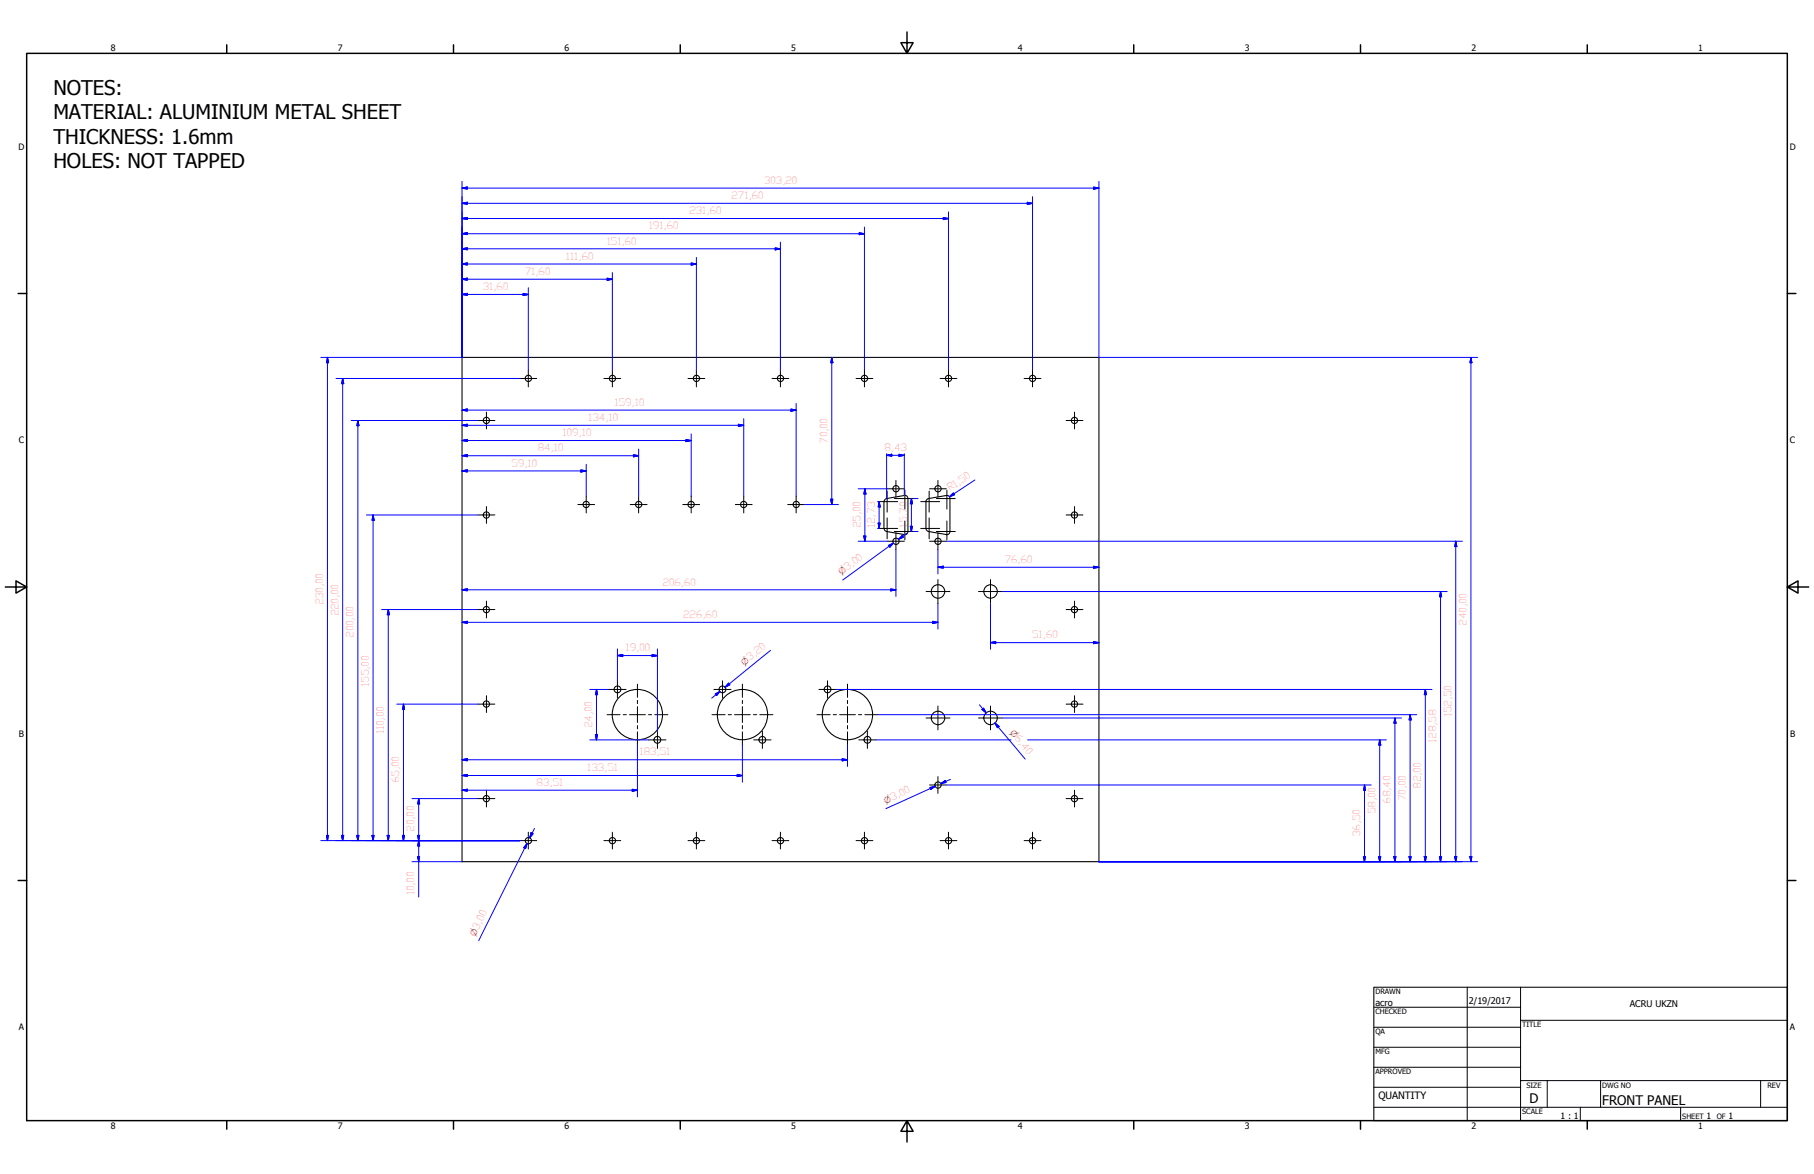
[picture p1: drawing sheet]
<svg xmlns="http://www.w3.org/2000/svg" width="864mm" height="559mm" viewBox="0 0 864 559" stroke-linecap="round" stroke-linejoin="round" font-family="sans-serif">
<!-- layer: Visible (ISO) -->
<g fill="none" stroke="#000" stroke-width=".51">
<path d="M220 170h303v240h-303zM422 237l-1 2v13M430 236h1l1 1v16v1h-2M431 236l-9 1M442 237l-1 2v13M450 236h1l1 1v16v1h-2M451 236l-9 1M421 251l1 2M422 253l9 1M441 251l1 2 9 1"/>
<circle cx="252" cy="180" r="1.5"/>
<circle cx="292" cy="180" r="1.5"/>
<circle cx="332" cy="180" r="1.5"/>
<circle cx="372" cy="180" r="1.5"/>
<circle cx="412" cy="180" r="1.5"/>
<circle cx="452" cy="180" r="1.5"/>
<circle cx="492" cy="180" r="1.5"/>
<circle cx="232" cy="200" r="1.5"/>
<circle cx="512" cy="200" r="1.5"/>
<circle cx="427" cy="233" r="1.5"/>
<circle cx="447" cy="233" r="1.5"/>
<circle cx="232" cy="245" r="1.5"/>
<circle cx="279" cy="240" r="1.5"/>
<circle cx="304" cy="240" r="1.5"/>
<circle cx="329" cy="240" r="1.5"/>
<circle cx="354" cy="240" r="1.5"/>
<circle cx="379" cy="240" r="1.5"/>
<circle cx="427" cy="258" r="1.5"/>
<circle cx="447" cy="258" r="1.5"/>
<circle cx="512" cy="245" r="1.5"/>
<circle cx="232" cy="290" r="1.5"/>
<circle cx="447" cy="282" r="3"/>
<circle cx="472" cy="282" r="3"/>
<circle cx="512" cy="290" r="1.5"/>
<circle cx="232" cy="335" r="1.5"/>
<circle cx="294" cy="328" r="1.6"/>
<circle cx="344" cy="328" r="1.6"/>
<circle cx="394" cy="328" r="1.6"/>
<circle cx="512" cy="335" r="1.5"/>
<circle cx="303" cy="340" r="12"/>
<circle cx="313" cy="352" r="1.6"/>
<circle cx="353" cy="340" r="12"/>
<circle cx="363" cy="352" r="1.6"/>
<circle cx="403" cy="340" r="12"/>
<circle cx="413" cy="352" r="1.6"/>
<circle cx="447" cy="342" r="3"/>
<circle cx="472" cy="342" r="3"/>
<circle cx="447" cy="374" r="1.5"/>
<circle cx="232" cy="380" r="1.5"/>
<circle cx="512" cy="380" r="1.5"/>
<circle cx="252" cy="400" r="1.5"/>
<circle cx="292" cy="400" r="1.5"/>
<circle cx="332" cy="400" r="1.5"/>
<circle cx="372" cy="400" r="1.5"/>
<circle cx="412" cy="400" r="1.5"/>
<circle cx="452" cy="400" r="1.5"/>
<circle cx="492" cy="400" r="1.5"/>
</g>
<!-- layer: Border (ANSI) -->
<g fill="none" stroke="#000" stroke-width=".7">
<path d="M432 15v10l-3-5h6l-3 5M13 25h838v508h-838zM108 21v4M216 21v4M324 21v4M540 21v4M648 21v4M756 21v4M9 140h4M851 140h4M3 279h10l-5-3v6l5-3M851 279l5 3v-6l-5 3h10"/>
<path d="M9 419h4M851 419h4M108 533v4M216 533v4M324 533v4M432 533l3 5h-6l3-5v11M540 533v4M648 533v4M756 533v4"/>
</g>
<!-- layer: Title (ANSI) -->
<g fill="none" stroke="#000" stroke-width=".48">
<path d="M654 479h70M698 470v63M724 470v63M654 489h70M654 498h70M724 486h127M654 508h70M654 518h70M724 514h127M737 514v13M762 514v13M838 514v13"/>
<path d="M654 527h197M752 527v6M800 527v6"/>
</g>
<path d="M654 470h197v63h-197z" fill="none" stroke="#000" stroke-width=".51"/>
<!-- layer: Center Mark (ISO) -->
<g fill="none" stroke="#000" stroke-width=".48">
<path d="M252 176v8M292 176v8M332 176v8M372 176v8M412 176v8M452 176v8M492 176v8M232 196v8M248 180h8M288 180h8M328 180h8M368 180h8"/>
<path d="M408 180h8M448 180h8M488 180h8M512 196v8M228 200h8M508 200h8M279 236v8M304 236v8M329 236v8M354 236v8M379 236v8M418 239h9"/>
<path d="M422 234v10M423 233h8M426 237h9M427 229v8M431 233v9M438 239h9M442 234v10M443 233h8M446 237h9M447 229v8M451 233v9M228 245h8"/>
<path d="M232 241v8M275 240h8M300 240h8M325 240h8M350 240h8M375 240h8M418 252h9M422 247v9M423 258h8M426 253h9M427 254v8M431 248v9"/>
<path d="M438 252h9M442 247v9M443 258h8M446 253h9M447 254v8M451 248v9M508 245h8M512 241v8M447 276v11M472 276v11M228 290h8M232 286v8"/>
<path d="M441 282h11M466 282h11M508 290h8M512 286v8M228 335h8M232 331v8M290 328h8M294 324v8M303 326v6M303 333v2M303 336v8M340 328h8"/>
<path d="M344 324v8M353 326v6M353 333v2M353 336v8M390 328h8M394 324v8M403 326v6M403 333v2M403 336v8M447 336v11M472 336v11M508 335h8"/>
<path d="M512 331v8M289 340h6M297 340h1M300 340h7M303 345v2M303 348v7M309 340h1M309 352h8M312 340h6M313 348v8M339 340h6M347 340h1"/>
<path d="M350 340h7M353 345v2M353 348v7M359 340h1M359 352h8M362 340h6M363 348v8M389 340h6M397 340h1M400 340h7M403 345v2M403 348v7"/>
<path d="M409 340h1M409 352h8M412 340h6M413 348v8M441 342h11M466 342h11M232 376v8M443 374h8M447 370v8M512 376v8M228 380h8M252 396v8"/>
<path d="M292 396v8M332 396v8M372 396v8M412 396v8M452 396v8M492 396v8M508 380h8M248 400h8M288 400h8M328 400h8M368 400h8M408 400h8"/>
<path d="M448 400h8M488 400h8"/>
</g>
<!-- layer: Dimension (ISO) -->
<g fill="none" stroke="#00f" stroke-width=".48">
<path d="M220 97l2-1v1zM220 90l2-1v1zM220 86v84h-67M220 97h272M220 90h303M489 96l3 1h-3zM492 94v82M521 89l2 1h-2zM523 86v84h180M220 118h2v1zM220 111h2v1zM220 104h2v1z"/>
<path d="M220 118h152M220 111h192M220 104h232M369 118h3l-3 1zM372 115v61M409 111h3l-3 1zM412 108v68M449 104h3l-3 1zM452 101v75M220 133l2-1v1zM220 126l2-1v1zM220 133h72"/>
<path d="M220 126h112M249 140h3l-3 1zM252 137v39M289 132l3 1h-3zM292 130v46M329 125l3 1h-3zM332 122v54M220 140h2v1zM220 140h32M156 170v3h-1zM156 170v230M396 170v3h-1z"/>
<path d="M396 170v70M700 170l1 3h-1zM700 170v240M160 180h88M163 180l1 3h-1zM163 180v220M220 195h2v1zM220 195h159M354 199v37M377 195h2l-2 1zM379 192v44M167 200h61"/>
<path d="M170 200l1 3h-1zM170 200v200M220 217l2-1v1zM220 210l2-1v1zM220 202h2v1zM220 217h84M220 210h109M220 202h134M302 216l2 1h-2zM304 214v22M327 209l2 1h-2zM329 207v29"/>
<path d="M352 202h2l-2 1zM422 217l3-1v1zM422 217h9M422 216v21M428 216l3 1h-3zM431 216v20M220 224h2v1zM220 224h59M277 224h2l-2 1zM279 221v15M395 238h1v2zM409 233h14"/>
<path d="M412 233v2h-1zM412 233v25M418 239h.1M419 239v2h-1zM419 239v13M434 237v3h-1zM434 237v16M435 237h2M452 236l2-1v1zM464 228l-12 8M174 245h54M178 245v3h-1z"/>
<path d="M178 245v155M383 240h16M409 258h14M411 255h1v3zM418 252h.1M418 249h1v3zM423 260l2-1-1 1zM423 260l2-1-24 17M430 255v1l-2 1zM432 254l-4 3M433 251h1v2zM435 253h2"/>
<path d="M451 258h245M693 258l1 2h-1zM693 258v152M427 262v22M447 270l2-1v1zM447 262v11M447 270h76M521 269l2 1h-2zM182 290h46M185 290v3h-1zM185 290v110M220 296h2v1z"/>
<path d="M220 281l2-1v1zM220 296h227M220 281h207M424 280l3 1h-3zM444 296h3l-3 1zM447 287v12M472 287v22M477 282h212M686 282v2h-1zM686 282v128M294 312h2v1zM294 312h19"/>
<path d="M294 309v15M310 312h3l-3 1zM313 309v39M367 310l-22 17 2-1M472 306l2-1v1zM472 306h51M521 305l2 1h-2zM189 335h39M192 335l1 3h-1zM192 335v65M281 328h9M284 328v3h-1z"/>
<path d="M284 328v24M340 330l3-1-2 2zM343 329l-4 3M347 325v1l-2 1zM398 328h284M466 335l4 4M467 338l1-1 2 2zM679 328v3h-1zM679 328v82M281 352h22M283 350h1v2zM303 355v24"/>
<path d="M304 352h5M353 355v17M403 355v10M417 352h64M418 340h53M472 340h202M474 344l2 2h-1zM475 346l-1-2 14 17M477 342h190M489 352h171M657 352v3h-1zM657 352v58"/>
<path d="M664 342l1 2h-1zM664 342v68M671 340l1 3h-1zM671 340v70M220 376h2v1zM220 369h2v1zM220 362l2-1v1zM220 376h83M220 369h133M220 362h183M301 376h2l-2 1zM351 369h2l-2 1z"/>
<path d="M401 361l2 1h-2zM443 375l2-1-2 2zM443 375l2-1-23 11M448 373l2-1zM451 374h202M453 371l-5 2M650 374v2h-1zM650 374v36M155 398h1v2zM163 398h1l-1 2zM170 398h1l-1 2zM177 398h1v2z"/>
<path d="M184 398h1v2zM192 398h1l-1 2zM196 380h32M199 398h1l-1 2zM199 380l1 3h-1zM199 380v47M253 396l1 1-2 2zM254 394l-2 5M153 400h95M196 410h24M199 408h1l-1 2zM199 400l1 3h-1z"/>
<path d="M250 404l1-2-23 46M251 402l-1 2-1-1zM523 410h180M649 408h1v2zM656 408h1v2zM664 408h1l-1 2zM671 408h1l-1 2zM678 408h1v2zM685 408h1v2zM693 408h1l-1 2zM700 408h1l-1 2z"/>
</g>
<g fill="#00f" stroke="#00f" stroke-width=".48">
<path d="M199 400l1 3z"/>
<path d="M199 400l1 3h-1z"/>
<path d="M199 408v2z"/>
<path d="M199 408h1l-1 2z"/>
<path d="M199 398v2z"/>
<path d="M199 398h1l-1 2z"/>
<path d="M199 380l1 3z"/>
<path d="M199 380l1 3h-1z"/>
<path d="M192 398v2z"/>
<path d="M192 398h1l-1 2z"/>
<path d="M192 335l1 3z"/>
<path d="M192 335l1 3h-1z"/>
<path d="M184 398l1 2z"/>
<path d="M184 398h1v2z"/>
<path d="M185 290v3z"/>
<path d="M185 290v3h-1z"/>
<path d="M177 398l1 2z"/>
<path d="M177 398h1v2z"/>
<path d="M178 245v3z"/>
<path d="M178 245v3h-1z"/>
<path d="M170 398v2z"/>
<path d="M170 398h1l-1 2z"/>
<path d="M170 200l1 3z"/>
<path d="M170 200l1 3h-1z"/>
<path d="M163 398v2z"/>
<path d="M163 398h1l-1 2z"/>
<path d="M163 180l1 3z"/>
<path d="M163 180l1 3h-1z"/>
<path d="M155 398l1 2z"/>
<path d="M155 398h1v2z"/>
<path d="M156 170v3z"/>
<path d="M156 170v3h-1z"/>
<path d="M220 140h2z"/>
<path d="M220 140h2v1z"/>
<path d="M249 141l3-1z"/>
<path d="M249 140h3l-3 1z"/>
<path d="M220 133l2-1z"/>
<path d="M220 133l2-1v1z"/>
<path d="M289 133h3z"/>
<path d="M289 132l3 1h-3z"/>
<path d="M220 126l2-1z"/>
<path d="M220 126l2-1v1z"/>
<path d="M329 126h3z"/>
<path d="M329 125l3 1h-3z"/>
<path d="M220 118h2z"/>
<path d="M220 118h2v1z"/>
<path d="M369 119l3-1z"/>
<path d="M369 118h3l-3 1z"/>
<path d="M220 111h2z"/>
<path d="M220 111h2v1z"/>
<path d="M409 112l3-1z"/>
<path d="M409 111h3l-3 1z"/>
<path d="M220 104h2z"/>
<path d="M220 104h2v1z"/>
<path d="M449 105l3-1z"/>
<path d="M449 104h3l-3 1z"/>
<path d="M220 97l2-1z"/>
<path d="M220 97l2-1v1z"/>
<path d="M489 97h3z"/>
<path d="M489 96l3 1h-3z"/>
<path d="M220 90l2-1z"/>
<path d="M220 90l2-1v1z"/>
<path d="M521 90h2z"/>
<path d="M521 89l2 1h-2z"/>
<path d="M220 224h2z"/>
<path d="M220 224h2v1z"/>
<path d="M277 225l2-1z"/>
<path d="M277 224h2l-2 1z"/>
<path d="M220 217l2-1z"/>
<path d="M220 217l2-1v1z"/>
<path d="M302 217h2z"/>
<path d="M302 216l2 1h-2z"/>
<path d="M220 210l2-1z"/>
<path d="M220 210l2-1v1z"/>
<path d="M327 210h2z"/>
<path d="M327 209l2 1h-2z"/>
<path d="M220 202h2z"/>
<path d="M220 202h2v1z"/>
<path d="M352 203l2-1z"/>
<path d="M352 202h2l-2 1z"/>
<path d="M220 195h2z"/>
<path d="M220 195h2v1z"/>
<path d="M377 196l2-1z"/>
<path d="M377 195h2l-2 1z"/>
<path d="M283 350l1 2z"/>
<path d="M283 350h1v2z"/>
<path d="M284 328v3z"/>
<path d="M284 328v3h-1z"/>
<path d="M310 313l3-1z"/>
<path d="M310 312h3l-3 1z"/>
<path d="M294 312h2z"/>
<path d="M294 312h2v1z"/>
<path d="M443 376l2-2z"/>
<path d="M443 375l2-1-2 2z"/>
<path d="M448 373l2-1z"/>
<path d="M474 344l2 2z"/>
<path d="M474 344l2 2h-1z"/>
<path d="M467 338l3 1z"/>
<path d="M467 338l1-1 2 2z"/>
<path d="M425 259l-1 1z"/>
<path d="M423 260l2-1-1 1z"/>
<path d="M430 255l-2 2z"/>
<path d="M430 255v1l-2 1z"/>
<path d="M452 236l2-1z"/>
<path d="M452 236l2-1v1z"/>
<path d="M411 255l1 3z"/>
<path d="M411 255h1v3z"/>
<path d="M412 233v2z"/>
<path d="M412 233v2h-1z"/>
<path d="M434 237v3z"/>
<path d="M434 237v3h-1z"/>
<path d="M433 251l1 2z"/>
<path d="M433 251h1v2z"/>
<path d="M418 249l1 3z"/>
<path d="M418 249h1v3z"/>
<path d="M419 239v2z"/>
<path d="M419 239v2h-1z"/>
<path d="M649 408l1 2z"/>
<path d="M649 408h1v2z"/>
<path d="M650 374v2z"/>
<path d="M650 374v2h-1z"/>
<path d="M656 408l1 2z"/>
<path d="M656 408h1v2z"/>
<path d="M657 352v3z"/>
<path d="M657 352v3h-1z"/>
<path d="M664 408v2z"/>
<path d="M664 408h1l-1 2z"/>
<path d="M664 342l1 2z"/>
<path d="M664 342l1 2h-1z"/>
<path d="M671 408v2z"/>
<path d="M671 408h1l-1 2z"/>
<path d="M671 340l1 3z"/>
<path d="M671 340l1 3h-1z"/>
<path d="M678 408l1 2z"/>
<path d="M678 408h1v2z"/>
<path d="M679 328v3z"/>
<path d="M679 328v3h-1z"/>
<path d="M685 408l1 2z"/>
<path d="M685 408h1v2z"/>
<path d="M686 282v2z"/>
<path d="M686 282v2h-1z"/>
<path d="M693 408v2z"/>
<path d="M693 408h1l-1 2z"/>
<path d="M693 258l1 2z"/>
<path d="M693 258l1 2h-1z"/>
<path d="M700 408v2z"/>
<path d="M700 408h1l-1 2z"/>
<path d="M700 170l1 3z"/>
<path d="M700 170l1 3h-1z"/>
<path d="M220 376h2z"/>
<path d="M220 376h2v1z"/>
<path d="M301 377l2-1z"/>
<path d="M301 376h2l-2 1z"/>
<path d="M220 369h2z"/>
<path d="M220 369h2v1z"/>
<path d="M351 370l2-1z"/>
<path d="M351 369h2l-2 1z"/>
<path d="M220 362l2-1z"/>
<path d="M220 362l2-1v1z"/>
<path d="M401 362h2z"/>
<path d="M401 361l2 1h-2z"/>
<path d="M396 170v3z"/>
<path d="M396 170v3h-1z"/>
<path d="M395 238l1 2z"/>
<path d="M395 238h1v2z"/>
<path d="M220 296h2z"/>
<path d="M220 296h2v1z"/>
<path d="M444 297l3-1z"/>
<path d="M444 296h3l-3 1z"/>
<path d="M521 306h2z"/>
<path d="M521 305l2 1h-2z"/>
<path d="M472 306l2-1z"/>
<path d="M472 306l2-1v1z"/>
<path d="M220 281l2-1z"/>
<path d="M220 281l2-1v1z"/>
<path d="M424 281h3z"/>
<path d="M424 280l3 1h-3z"/>
<path d="M521 270h2z"/>
<path d="M521 269l2 1h-2z"/>
<path d="M447 270l2-1z"/>
<path d="M447 270l2-1v1z"/>
<path d="M422 217l3-1z"/>
<path d="M422 217l3-1v1z"/>
<path d="M428 217h3z"/>
<path d="M428 216l3 1h-3z"/>
<path d="M251 402l-1 2z"/>
<path d="M251 402l-1 2-1-1z"/>
<path d="M253 396l-1 3z"/>
<path d="M253 396l1 1-2 2z"/>
<path d="M347 325l-2 2z"/>
<path d="M347 325v1l-2 1z"/>
<path d="M343 329l-2 2z"/>
<path d="M340 330l3-1-2 2z"/>
</g>
<g font-size="9.7">
<text x="25" y="45">NOTES:</text>
<text x="25" y="57">MATERIAL: ALUMINIUM METAL SHEET</text>
<text x="25" y="68">THICKNESS: 1.6mm</text>
<text x="25" y="80">HOLES: NOT TAPPED</text>
</g>
<g font-size="6.3">
<text x="728" y="525">D</text>
<text x="763" y="526">FRONT PANEL</text>
</g>
<g font-size="4.8" fill="#ff0d0d">
<text x="364" y="88">303,20</text>
<text x="348" y="95">271,60</text>
<text x="328" y="102">231,60</text>
<text x="309" y="109">191,60</text>
<text x="289" y="116">151,60</text>
<text x="269" y="124">111,60</text>
<text x="250" y="131">71,60</text>
<text x="230" y="138">31,60</text>
<text x="292" y="193">159,10</text>
<text x="280" y="200">134,10</text>
<text x="268" y="208">109,10</text>
<text x="256" y="215">84,10</text>
<text x="394" y="211" transform="rotate(-90 394 211)">70,00</text>
<text x="421" y="215">8,43</text>
<text x="243" y="222">59,10</text>
<text x="452" y="234" transform="rotate(-33 452 234)">R1,50</text>
<text x="410" y="251" transform="rotate(-90 410 251)">25,00</text>
<text x="416" y="251" transform="rotate(-90 416 251)">12,73</text>
<text x="432" y="251" transform="rotate(-90 432 251)">15,70</text>
<text x="478" y="268">76,60</text>
<text x="403" y="272" transform="rotate(-36 403 272)">3,00</text>
<text x="315" y="279">206,60</text>
<text x="154" y="288" transform="rotate(-90 154 288)">230,00</text>
<text x="161" y="293" transform="rotate(-90 161 293)">220,00</text>
<text x="325" y="294">226,60</text>
<text x="698" y="298" transform="rotate(-90 698 298)">240,00</text>
<text x="168" y="304" transform="rotate(-90 168 304)">200,00</text>
<text x="491" y="304">51,60</text>
<text x="298" y="310">19,00</text>
<text x="357" y="315" transform="rotate(-39 357 315)">3,20</text>
<text x="176" y="327" transform="rotate(-90 176 327)">155,00</text>
<text x="691" y="342" transform="rotate(-90 691 342)">152,50</text>
<text x="282" y="347" transform="rotate(-90 282 347)">24,00</text>
<text x="183" y="350" transform="rotate(-90 183 350)">110,00</text>
<text x="483" y="351" transform="rotate(50 483 351)">6,40</text>
<text x="684" y="354" transform="rotate(-90 684 354)">128,58</text>
<text x="304" y="360">183,51</text>
<text x="279" y="367">133,51</text>
<text x="190" y="373" transform="rotate(-90 190 373)">65,00</text>
<text x="255" y="374">83,51</text>
<text x="676" y="375" transform="rotate(-90 676 375)">82,00</text>
<text x="425" y="381" transform="rotate(-24 425 381)">3,00</text>
<text x="662" y="383" transform="rotate(-90 662 383)">68,40</text>
<text x="669" y="381" transform="rotate(-90 669 381)">70,00</text>
<text x="655" y="387" transform="rotate(-90 655 387)">58,00</text>
<text x="197" y="396" transform="rotate(-90 197 396)">20,00</text>
<text x="648" y="398" transform="rotate(-90 648 398)">36,50</text>
<text x="197" y="426" transform="rotate(-90 197 426)">10,00</text>
<text x="228" y="443" transform="rotate(-64 228 443)">3,00</text>
</g>
<text font-size="4.8" x="656" y="523">QUANTITY</text>
<g font-size="4.4">
<text x="655" y="479">acro</text>
<text x="699" y="478">2/19/2017</text>
<text x="776" y="479">ACRU UKZN</text>
</g>
<g font-size="4.2">
<text x="53" y="24">8</text>
<text x="161" y="24">7</text>
<text x="269" y="24">6</text>
<text x="377" y="24">5</text>
<text x="485" y="24">4</text>
<text x="593" y="24">3</text>
<text x="701" y="24">2</text>
<text x="808" y="24">1</text>
<text x="9" y="71">D</text>
<text x="852" y="71">D</text>
<text x="9" y="211">C</text>
<text x="852" y="211">C</text>
<text x="9" y="351">B</text>
<text x="852" y="351">B</text>
<text x="9" y="490">A</text>
<text x="852" y="490">A</text>
<text x="743" y="533">1 : 1</text>
<text x="812" y="533">1</text>
<text x="823" y="533">1</text>
<text x="53" y="537">8</text>
<text x="161" y="537">7</text>
<text x="269" y="537">6</text>
<text x="377" y="537">5</text>
<text x="485" y="537">4</text>
<text x="593" y="537">3</text>
<text x="701" y="537">2</text>
<text x="808" y="537">1</text>
</g>
<g font-size="4" fill="#ff0d0d">
<text x="400" y="274" transform="rotate(-36 400 274)">⌀</text>
<text x="354" y="317" transform="rotate(-39 354 317)">⌀</text>
<text x="481" y="349" transform="rotate(50 481 349)">⌀</text>
<text x="422" y="383" transform="rotate(-24 422 383)">⌀</text>
<text x="226" y="446" transform="rotate(-64 226 446)">⌀</text>
</g>
<g font-size="3.5">
<text x="655" y="473">DRAWN</text>
<text x="655" y="483">CHECKED</text>
<text x="725" y="489">TITLE</text>
<text x="655" y="492">QA</text>
<text x="655" y="502">MFG</text>
<text x="655" y="511">APPROVED</text>
<text x="727" y="518">SIZE</text>
<text x="763" y="518">DWG NO</text>
<text x="841" y="518">REV</text>
<text x="725" y="530">SCALE</text>
<text x="801" y="533">SHEET</text>
<text x="817" y="533">OF</text>
</g>
</svg>
